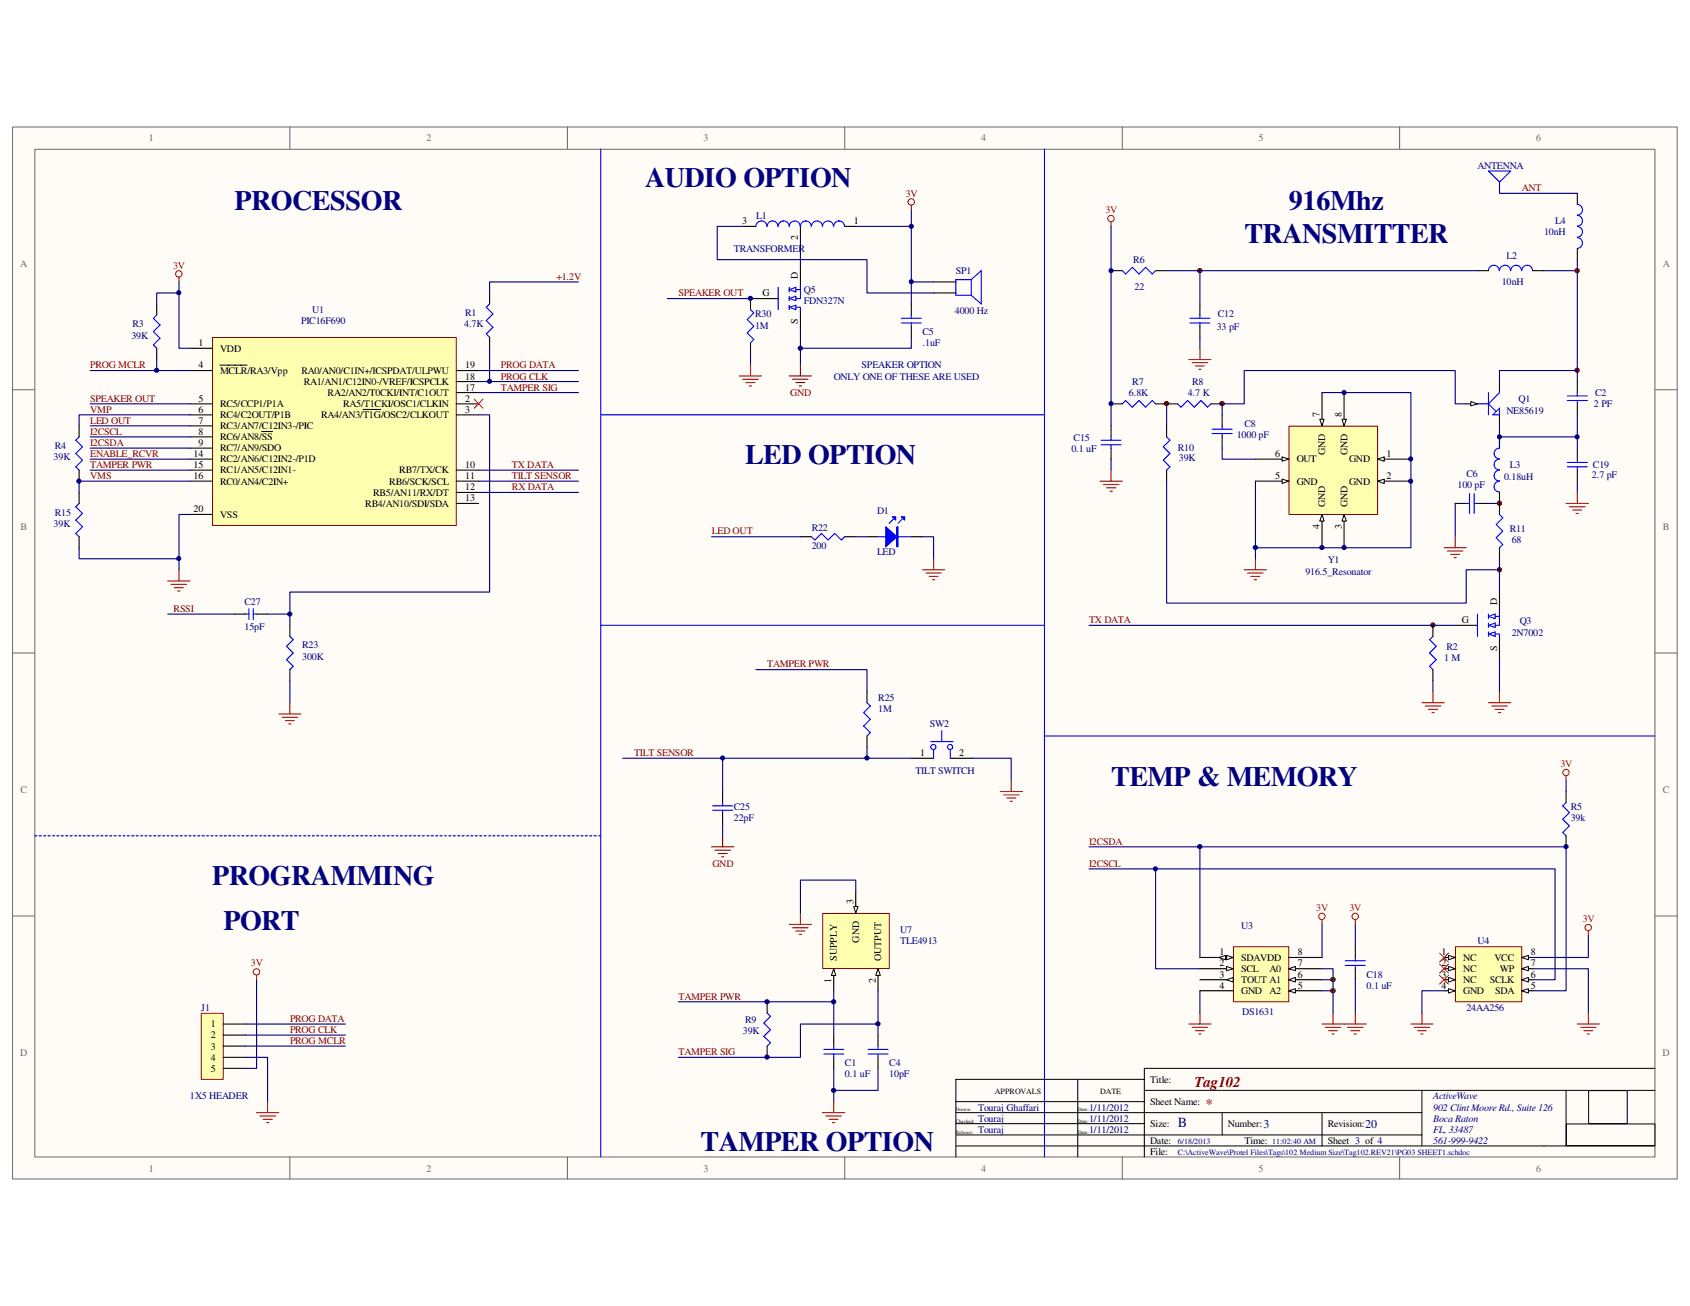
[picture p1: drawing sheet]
<svg xmlns="http://www.w3.org/2000/svg" width="279mm" height="216mm" viewBox="0 0 279 216" stroke-linecap="round" stroke-linejoin="round" font-family="sans-serif">
<path d="M2.1 21h275.2v173.9h-275.2z" fill="#fffcf8"/>
<path d="M2.1 21h275.2v173.9h-275.2z" fill="none" stroke="#696969" stroke-width=".17"/>
<path d="M5.8 24.7h267.8v166.6h-267.8z" fill="#fffcf8"/>
<g fill="none" stroke="#696969" stroke-width=".17">
<path d="M5.8 24.7h267.8v166.6h-267.8zM47.9 21v3.6M93.8 21v3.6M139.7 21v3.6M185.5 21v3.6M231.4 21v3.6M2.1 64.4h3.6M273.6 64.4h3.7M2.1 107.9h3.6M273.6 107.9h3.7M2.1 151.4h3.6M273.6 151.4h3.7"/>
<path d="M47.9 191.3v3.6M93.8 191.3v3.6M139.7 191.3v3.6M185.5 191.3v3.6M231.4 191.3v3.6"/>
</g>
<circle cx="192.9" cy="66.7" r=".34" fill="#000080"/>
<circle cx="192.9" cy="66.7" r=".34" fill="none" stroke="#000080" stroke-width=".17"/>
<circle cx="198.4" cy="44.7" r=".35" fill="#000080"/>
<circle cx="198.4" cy="44.7" r=".35" fill="none" stroke="#000080" stroke-width=".17"/>
<circle cx="202" cy="66.7" r=".35" fill="#000080"/>
<circle cx="202" cy="66.7" r=".35" fill="none" stroke="#000080" stroke-width=".17"/>
<circle cx="220.4" cy="163.8" r=".35" fill="#000080"/>
<circle cx="220.4" cy="163.8" r=".35" fill="none" stroke="#000080" stroke-width=".17"/>
<circle cx="220.4" cy="161.9" r=".35" fill="#000080"/>
<circle cx="220.4" cy="161.9" r=".35" fill="none" stroke="#000080" stroke-width=".17"/>
<circle cx="236.9" cy="103.3" r=".34" fill="#000080"/>
<circle cx="236.9" cy="103.3" r=".34" fill="none" stroke="#000080" stroke-width=".17"/>
<circle cx="247.9" cy="94.2" r=".34" fill="#000080"/>
<circle cx="247.9" cy="94.2" r=".34" fill="none" stroke="#000080" stroke-width=".17"/>
<circle cx="247.9" cy="83.2" r=".34" fill="#000080"/>
<circle cx="247.9" cy="83.2" r=".34" fill="none" stroke="#000080" stroke-width=".17"/>
<circle cx="260.7" cy="61.2" r=".33" fill="#000080"/>
<circle cx="260.7" cy="61.2" r=".33" fill="none" stroke="#000080" stroke-width=".17"/>
<circle cx="260.7" cy="44.7" r=".34" fill="#000080"/>
<circle cx="260.7" cy="44.7" r=".34" fill="none" stroke="#000080" stroke-width=".17"/>
<g fill="none" stroke="#000" stroke-width=".17">
<path d="M178.2 178.4v12.9M189.2 178.4h-31.2v12.9M273.6 176.6h-84.4v3.7M158 183.9h77.1M158 189.4h115.6M158 187.6h77.1M158 182.1h31.2M158 185.8h31.2M202.1 183.9v3.7M218.6 183.9v5.5M235.1 180.3v9.1M258.9 180.3h-69.7v11"/>
<path d="M259 185.8h14.6v3.6h-14.6zM262.6 180.3h6.4v5.5h-6.4zM273.6 180.3h-14.7v9.1"/>
</g>
<path d="M35.2 55.8h40.2v31.1h-40.2z" fill="#ffffb0"/>
<path d="M35.1 55.8h40.3v31.1h-40.3z" fill="none" stroke="#800000" stroke-width=".17"/>
<g fill="none" stroke="#000" stroke-width=".18">
<path d="M31.4 57.6h3.7M31.4 61.3h3.7M31.4 68.6h3.7M31.4 70.4h3.7M31.4 66.8h3.7M31.4 72.2h3.7M31.4 74.1h3.7M31.4 77.7h3.7M31.4 79.5h3.7M31.4 75.9h3.7M36.4 60.4h4.5M43.3 71.3h1.7"/>
<path d="M60 67.7h2.9M75.4 61.3h3.7M75.4 63.1h3.7M75.4 64.9h3.7M75.4 68.6h3.7M75.4 66.8h3.7M75.4 77.7h3.7M75.4 79.5h3.7M31.4 85h3.7M75.4 81.4h3.7M75.4 83.2h3.7"/>
</g>
<circle cx="247.9" cy="94.2" r=".34" fill="#800000"/>
<circle cx="247.9" cy="94.2" r=".34" fill="none" stroke="#800000" stroke-width=".17"/>
<circle cx="260.7" cy="61.2" r=".33" fill="#800000"/>
<circle cx="260.7" cy="61.2" r=".33" fill="none" stroke="#800000" stroke-width=".17"/>
<circle cx="202" cy="66.7" r=".35" fill="#800000"/>
<circle cx="202" cy="66.7" r=".35" fill="none" stroke="#800000" stroke-width=".17"/>
<path d="M192.9 66.8v3.6M260.8 79.5v1.9" fill="none" stroke="#000080" stroke-width=".18"/>
<circle cx="192.9" cy="66.7" r=".34" fill="#800000"/>
<circle cx="192.9" cy="66.7" r=".34" fill="none" stroke="#800000" stroke-width=".17"/>
<path d="M246.1 83.2h1.8" fill="none" stroke="#000080" stroke-width=".18"/>
<circle cx="247.9" cy="83.2" r=".34" fill="#800000"/>
<circle cx="247.9" cy="83.2" r=".34" fill="none" stroke="#800000" stroke-width=".17"/>
<path d="M255.3 44.7h5.5M240.6 83.2v5.5" fill="none" stroke="#000080" stroke-width=".18"/>
<circle cx="198.4" cy="44.7" r=".35" fill="#800000"/>
<circle cx="198.4" cy="44.7" r=".35" fill="none" stroke="#800000" stroke-width=".17"/>
<circle cx="236.9" cy="103.3" r=".34" fill="#800000"/>
<circle cx="236.9" cy="103.3" r=".34" fill="none" stroke="#800000" stroke-width=".17"/>
<path d="M198.4 44.7v5.5M247.9 72.2h12.9M260.8 61.3v1.8" fill="none" stroke="#000080" stroke-width=".18"/>
<circle cx="260.7" cy="44.7" r=".34" fill="#800000"/>
<circle cx="260.7" cy="44.7" r=".34" fill="none" stroke="#800000" stroke-width=".17"/>
<path d="M198.4 55.8v1.8M236.9 112.5v1.8M247.9 108.8v5.5" fill="none" stroke="#000080" stroke-width=".18"/>
<g fill="none" stroke="#00f" stroke-width=".18">
<path d="M185.5 44.7l.6 .6 1.1-1.1 1.1 1.1 1.1-1.1 1.1 1.1 .6-.6M196.7 53.4h3.3M196.7 52.6h3.3M198.4 52.1v.5M198.4 53.4v.5M246.1 44.7a.89 .89 0 0 1 .9-.8 .89 .89 0 0 1 .9 .8M247.9 44.7a.91 .91 0 0 1 .9-.8 .91 .91 0 0 1 .9 .8M249.8 44.7a.89 .89 0 0 1 .9-.8 .89 .89 0 0 1 .8 .8M251.6 44.7a.89 .89 0 0 1 .9-.8 .89 .89 0 0 1 .9 .8M182 73.5h3.3M182 72.8h3.3M183.7 72.2v.6"/>
<path d="M183.7 73.5v.6M185.5 66.8l.6-.6 1.1 1.1 1.1-1.1 1.1 1.1 1.1-1.1 .6 .6M192.9 72.2l.5 .6-1.1 1.1 1.1 1.1-1.1 1.1 1.1 1.1-.5 .5M194.7 66.8l.5 .5 1.1-1.1 1.1 1.1 1.1-1.1 1.1 1.1 .6-.5M200.4 71.7h3.3M200.4 71h3.3M202.1 70.4v.6M202.1 71.7v.5M247.9 79.5a.89 .89 0 0 0-.9 .9 .89 .89 0 0 0 .9 .9M247.9 77.7a.89 .89 0 0 0-.9 .9 .89 .89 0 0 0 .9 .9M247.9 75.9a.89 .89 0 0 0-.9 .9 .89 .89 0 0 0 .9 .9M247.9 74.1a.89 .89 0 0 0-.9 .9 .89 .89 0 0 0 .9 .9"/>
<path d="M259.1 66.2h3.3M259.1 65.4h3.3M259.1 77.2h3.3M259.1 76.5h3.3M260.8 64.9v.5M260.8 66.2v.6M260.8 75.9v.6M260.8 77.2v.5M242.4 83.2h.6M243 81.6v3.3M243.7 83.2h.6M243.7 81.6v3.3"/>
<path d="M236.9 105.2l-.6 .5 1.1 1.1-1.1 1.1 1.1 1.2-1.1 1.1 .6 .5"/>
</g>
<g fill="none" stroke="#000" stroke-width=".18">
<path d="M183.7 44.7h1.8M191.1 44.7h1.8M198.4 50.2v1.9M198.4 53.9v1.9M244.3 44.7h1.8M253.4 44.7h1.9M183.7 66.8h1.8M183.7 70.4v1.8M183.7 74.1v1.8M191.1 66.8h3.6M192.9 70.4v1.8M192.9 77.7v1.8"/>
<path d="M200.2 66.8h1.9M202.1 68.6v1.8M202.1 72.2v1.9M242.4 66.8h1.9M247.9 72.2v1.9M260.8 63.1v1.8M260.8 66.8v1.8M260.8 74.1v1.8M260.8 77.7v1.8M240.6 83.2h1.8M244.3 83.2h1.8M247.9 81.4v1.8"/>
<path d="M236.9 103.4v1.8M236.9 110.7v1.8"/>
</g>
<g fill="none" stroke="#bf0000" stroke-width=".18">
<path d="M183.7 36.7v.7M196.6 59.4h3.6M197.1 59.9h2.5M198.4 57.6v1.8M181.9 79.5h3.6M183.7 77.7v1.8M197.7 60.5h1.4M198.2 61h.3M182.4 80.1h2.6M183 80.6h1.4M183.5 81.2h.4M238.8 90.6h3.6"/>
<path d="M239.3 91.1h2.6M239.9 91.7h1.4M240.4 92.2h.3M240.6 88.7v1.9M258.9 83.2h3.7M259.5 83.8h2.5M260 84.3h1.5M260.6 84.9h.3M260.8 81.4v1.8M235.1 116.2h3.7M235.6 116.7h2.6M236.2 117.3h1.5"/>
<path d="M236.7 117.8h.4M236.9 114.3v1.9M246.1 116.2h3.7M246.6 116.7h2.6M247.2 117.3h1.5M247.7 117.8h.4M247.9 114.3v1.9"/>
</g>
<circle cx="183.7" cy="36.1" r=".52" fill="none" stroke="#bf0000" stroke-width=".17"/>
<path d="M243.2 66.4l1.1 .4-1.1 .3z" fill="#fffcf8"/>
<path d="M243.2 66.4l1.1 .4-1.1 .3z" fill="none" stroke="#000" stroke-width=".17"/>
<path d="M247.9 63.1v1.8M247.9 68.6v1.8" fill="none" stroke="#000" stroke-width=".18"/>
<path d="M244.3 66.8h1.8M246.1 66.8l1.3 1.2M246.1 64.9v3.7M246.8 68.6l1.1-1.1v1.1zM247.9 64.9l-1.8 1.9" fill="none" stroke="#00f" stroke-width=".18"/>
<path d="M213.1 70.5h14.7v14.5h-14.7z" fill="#ffffb0"/>
<path d="M213.1 70.4h14.7v14.6h-14.7z" fill="none" stroke="#800000" stroke-width=".17"/>
<path d="M227.8 75.9h5.5" fill="none" stroke="#000" stroke-width=".18"/>
<path d="M227.8 75.9l1.1-.4v.7z" fill="#fffcf8"/>
<path d="M227.8 75.9l1.1-.4v.7z" fill="none" stroke="#000" stroke-width=".17"/>
<path d="M227.8 79.5h5.5" fill="none" stroke="#000" stroke-width=".18"/>
<path d="M227.8 79.5l1.1-.3v.7z" fill="#fffcf8"/>
<path d="M227.8 79.5l1.1-.3v.7z" fill="none" stroke="#000" stroke-width=".17"/>
<path d="M222.2 85v5.6" fill="none" stroke="#000" stroke-width=".18"/>
<path d="M222.2 85l.4 1.1h-.7z" fill="#fffcf8"/>
<path d="M222.2 85l.4 1.1h-.7z" fill="none" stroke="#000" stroke-width=".17"/>
<path d="M218.6 85v5.6" fill="none" stroke="#000" stroke-width=".18"/>
<path d="M218.6 85l.3 1.1h-.7z" fill="#fffcf8"/>
<path d="M218.6 85l.3 1.1h-.7z" fill="none" stroke="#000" stroke-width=".17"/>
<path d="M207.6 79.5h5.5" fill="none" stroke="#000" stroke-width=".18"/>
<path d="M212 79.2l1.1 .3-1.1 .4z" fill="#fffcf8"/>
<path d="M212 79.2l1.1 .3-1.1 .4z" fill="none" stroke="#000" stroke-width=".17"/>
<path d="M207.6 75.9h5.5" fill="none" stroke="#000" stroke-width=".18"/>
<path d="M212 75.5l1.1 .4-1.1 .3z" fill="#fffcf8"/>
<path d="M212 75.5l1.1 .4-1.1 .3z" fill="none" stroke="#000" stroke-width=".17"/>
<path d="M218.6 64.9v5.5" fill="none" stroke="#000" stroke-width=".18"/>
<path d="M218.2 69.3h.7l-.3 1.1z" fill="#fffcf8"/>
<path d="M218.2 69.3h.7l-.3 1.1z" fill="none" stroke="#000" stroke-width=".17"/>
<path d="M222.2 64.9v5.5" fill="none" stroke="#000" stroke-width=".18"/>
<path d="M221.9 69.3h.7l-.4 1.1z" fill="#fffcf8"/>
<path d="M221.9 69.3h.7l-.4 1.1z" fill="none" stroke="#000" stroke-width=".17"/>
<path d="M183.7 75.9v1.8M202.1 74.1v1.8h5.5M198.4 140v18.3M218.6 152.8v5.5M198.4 163.8v3.7M218.6 162h1.8" fill="none" stroke="#000080" stroke-width=".18"/>
<path d="M205.7 94.2h3.7M206.2 94.7h2.6M206.8 95.3h1.5M207.3 95.8h.4M207.6 92.4v1.8" fill="none" stroke="#bf0000" stroke-width=".18"/>
<path d="M247.9 83.2v1.8M247.9 90.6v1.8M247.9 97.9v3.6M240.6 103.4h3.7M247.9 105.2v3.6" fill="none" stroke="#000" stroke-width=".18"/>
<path d="M247.9 85l.6 .6-1.1 1.1 1.1 1.1-1.1 1.1 1.1 1.1-.6 .6M244.3 101.5v3.7M246.1 104.8l1.1-.3v.7zM246.1 101.9l1.1-.4v.8zM246.1 103.4l1.1-.4v.7zM246.1 101.5v.8M246.1 103v.7M246.1 104.5v.7M247.2 104.8h.7v.8M247.9 101.2v.7h-.7M247.9 101.9v1.5h-.7" fill="none" stroke="#00f" stroke-width=".18"/>
<circle cx="220.4" cy="161.9" r=".35" fill="#800000"/>
<circle cx="220.4" cy="161.9" r=".35" fill="none" stroke="#800000" stroke-width=".17"/>
<path d="M218.6 163.8h1.8" fill="none" stroke="#000080" stroke-width=".18"/>
<circle cx="220.4" cy="163.8" r=".35" fill="#800000"/>
<circle cx="220.4" cy="163.8" r=".35" fill="none" stroke="#800000" stroke-width=".17"/>
<path d="M204 156.5h9.1v9.1h-9.1z" fill="#ffffb0"/>
<path d="M203.9 156.5h9.2v9.1h-9.2z" fill="none" stroke="#800000" stroke-width=".17"/>
<path d="M198.4 158.3h5.5" fill="none" stroke="#000" stroke-width=".18"/>
<path d="M202.8 157.9l1.1 .4-1.1 .4z" fill="#fffcf8"/>
<path d="M202.8 157.9l1.1 .4-1.1 .4z" fill="none" stroke="#000" stroke-width=".17"/>
<path d="M201.5 158.3l1.1-.4v.8z" fill="#fffcf8"/>
<path d="M201.5 158.3l1.1-.4v.8z" fill="none" stroke="#000" stroke-width=".17"/>
<path d="M198.4 160.1h5.5" fill="none" stroke="#000" stroke-width=".18"/>
<path d="M202.8 159.8l1.1 .3-1.1 .4z" fill="#fffcf8"/>
<path d="M202.8 159.8l1.1 .3-1.1 .4z" fill="none" stroke="#000" stroke-width=".17"/>
<path d="M198.4 162h5.5" fill="none" stroke="#000" stroke-width=".18"/>
<path d="M202.8 162l1.1-.4v.7z" fill="#fffcf8"/>
<path d="M202.8 162l1.1-.4v.7z" fill="none" stroke="#000" stroke-width=".17"/>
<path d="M198.4 163.8h5.5M213.1 163.8h5.5" fill="none" stroke="#000" stroke-width=".18"/>
<path d="M213.1 163.8l1.1-.4v.8z" fill="#fffcf8"/>
<path d="M213.1 163.8l1.1-.4v.8z" fill="none" stroke="#000" stroke-width=".17"/>
<path d="M213.1 162h5.5" fill="none" stroke="#000" stroke-width=".18"/>
<path d="M213.1 162l1.1-.4v.7z" fill="#fffcf8"/>
<path d="M213.1 162l1.1-.4v.7z" fill="none" stroke="#000" stroke-width=".17"/>
<path d="M213.1 160.1h5.5" fill="none" stroke="#000" stroke-width=".18"/>
<path d="M213.1 160.1l1.1-.3v.7z" fill="#fffcf8"/>
<path d="M213.1 160.1l1.1-.3v.7z" fill="none" stroke="#000" stroke-width=".17"/>
<path d="M258.9 130.9v1.8M258.9 138.2v1.8M213.1 158.3h5.5" fill="none" stroke="#000" stroke-width=".18"/>
<path d="M258.9 132.7l-.5 .5 1.1 1.1-1.1 1.1 1.1 1.1-1.1 1.1 .5 .6" fill="none" stroke="#00f" stroke-width=".18"/>
<g fill="none" stroke="#bf0000" stroke-width=".17">
<circle cx="258.9" cy="127.7" r=".52"/>
<circle cx="218.5" cy="151.5" r=".53"/>
<circle cx="262.6" cy="153.3" r=".52"/>
</g>
<g fill="none" stroke="#bf0000" stroke-width=".18">
<path d="M258.9 128.3v.7M218.6 152.1v.7M262.6 153.9v.7M196.6 169.3h3.6M197.1 169.8h2.5M197.7 170.4h1.4M198.2 170.9h.3M198.4 167.5v1.8M218.6 169.3h3.6M219.1 169.8h2.6M219.7 170.4h1.4M220.2 170.9h.4"/>
<path d="M220.4 167.5v1.8M233.3 169.3h3.6M233.8 169.8h2.5M234.4 170.4h1.4M234.9 170.9h.3M235.1 167.5v1.8"/>
</g>
<path d="M240.7 156.5h10.9v9.1h-10.9z" fill="#ffffb0"/>
<path d="M240.6 156.5h11v9.1h-11z" fill="none" stroke="#800000" stroke-width=".17"/>
<path d="M238.8 158.3h1.8" fill="none" stroke="#000" stroke-width=".18"/>
<path d="M239.5 157.9l1.1 .4-1.1 .4z" fill="#fffcf8"/>
<path d="M239.5 157.9l1.1 .4-1.1 .4z" fill="none" stroke="#000" stroke-width=".17"/>
<path d="M238.8 160.1h1.8" fill="none" stroke="#000" stroke-width=".18"/>
<path d="M239.5 159.8l1.1 .3-1.1 .4z" fill="#fffcf8"/>
<path d="M239.5 159.8l1.1 .3-1.1 .4z" fill="none" stroke="#000" stroke-width=".17"/>
<path d="M238.8 162h1.8" fill="none" stroke="#000" stroke-width=".18"/>
<path d="M239.5 161.6l1.1 .4-1.1 .3z" fill="#fffcf8"/>
<path d="M239.5 161.6l1.1 .4-1.1 .3z" fill="none" stroke="#000" stroke-width=".17"/>
<path d="M238.8 163.8h1.8" fill="none" stroke="#000" stroke-width=".18"/>
<path d="M239.5 163.4l1.1 .4-1.1 .4z" fill="#fffcf8"/>
<path d="M239.5 163.4l1.1 .4-1.1 .4z" fill="none" stroke="#000" stroke-width=".17"/>
<path d="M251.6 163.8h1.8" fill="none" stroke="#000" stroke-width=".18"/>
<path d="M251.6 163.8l1.1-.4v.8z" fill="#fffcf8"/>
<path d="M251.6 163.8l1.1-.4v.8z" fill="none" stroke="#000" stroke-width=".17"/>
<path d="M251.6 162h1.8" fill="none" stroke="#000" stroke-width=".18"/>
<path d="M251.6 162l1.1-.4v.7z" fill="#fffcf8"/>
<path d="M251.6 162l1.1-.4v.7z" fill="none" stroke="#000" stroke-width=".17"/>
<path d="M251.6 160.1h1.8" fill="none" stroke="#000" stroke-width=".18"/>
<path d="M251.6 160.1l1.1-.3v.7z" fill="#fffcf8"/>
<path d="M251.6 160.1l1.1-.3v.7z" fill="none" stroke="#000" stroke-width=".17"/>
<path d="M251.6 158.3h1.8" fill="none" stroke="#000" stroke-width=".18"/>
<path d="M251.6 158.3l1.1-.4v.8z" fill="#fffcf8"/>
<path d="M251.6 158.3l1.1-.4v.8z" fill="none" stroke="#000" stroke-width=".17"/>
<path d="M224.1 152.8v3.7M224.1 162v5.5" fill="none" stroke="#000080" stroke-width=".18"/>
<path d="M132.3 88.7h1.9M139.7 88.7h1.8M143.3 88.7h1.9M150.7 88.7h1.8M224.1 156.5v1.8M224.1 160.1v1.9" fill="none" stroke="#000" stroke-width=".18"/>
<path d="M134.2 88.7l.5 .6 1.1-1.1 1.1 1.1 1.1-1.1 1.1 1.1 .6-.6M145.2 88.7h5.5M147.7 85.8l-.7 .7M149.2 85.8l-.7 .7M222.4 159.6h3.3M222.4 158.8h3.3M224.1 158.3v.5M224.1 159.6v.5" fill="none" stroke="#00f" stroke-width=".18"/>
<path d="M152.5 94.2h3.7M153.1 94.7h2.5M153.6 95.3h1.5M154.2 95.8h.3M154.3 92.4v1.8M224.1 152.1v.7M222.2 169.3h3.7M222.8 169.8h2.5M223.3 170.4h1.5M223.9 170.9h.3M224.1 167.5v1.8" fill="none" stroke="#bf0000" stroke-width=".18"/>
<circle cx="224" cy="151.5" r=".53" fill="none" stroke="#bf0000" stroke-width=".17"/>
<path d="M146.4 87.1l1.9 1.6-1.9 1.7z" fill="#00f"/>
<path d="M146.4 87.1l1.9 1.6-1.9 1.7zM148.3 87.1h.2v3.3h-.2z" fill="none" stroke="#00f" stroke-width=".18"/>
<path d="M148.4 87.1v3.3" fill="none" stroke="#00f" stroke-width=".17"/>
<path d="M149 85.4h.6v.6z" fill="#00f"/>
<path d="M149 85.4h.6v.6z" fill="none" stroke="#00f" stroke-width=".18"/>
<path d="M147.5 85.4h.6v.6z" fill="#00f"/>
<path d="M147.5 85.4h.6v.6zM126.8 167.5l.6 .5-1.1 1.1 1.1 1.1-1.1 1.1 1.1 1.1-.6 .5" fill="none" stroke="#00f" stroke-width=".18"/>
<path d="M117.6 88.7h14.7M141.5 88.7h1.8M152.5 88.7h1.8v3.7" fill="none" stroke="#000080" stroke-width=".18"/>
<path d="M126.8 165.6v1.9M126.8 172.9v1.9" fill="none" stroke="#000" stroke-width=".18"/>
<path d="M136 183.9h3.7M136.5 184.5h2.6M137.1 185h1.5M137.6 185.6h.4M137.8 182.1v1.8" fill="none" stroke="#bf0000" stroke-width=".18"/>
<path d="M136.1 151h10.9v9.1h-10.9z" fill="#ffffb0"/>
<path d="M136 151h11v9.1h-11z" fill="none" stroke="#800000" stroke-width=".17"/>
<path d="M137.8 160.1v3.7" fill="none" stroke="#000" stroke-width=".18"/>
<path d="M137.8 160.1l.4 1.1h-.7z" fill="#fffcf8"/>
<path d="M137.8 160.1l.4 1.1h-.7z" fill="none" stroke="#000" stroke-width=".17"/>
<path d="M145.2 160.1v3.7" fill="none" stroke="#000" stroke-width=".18"/>
<path d="M145.2 160.1l.3 1.1h-.7z" fill="#fffcf8"/>
<path d="M145.2 160.1l.3 1.1h-.7z" fill="none" stroke="#000" stroke-width=".17"/>
<path d="M141.5 147.3v3.7" fill="none" stroke="#000" stroke-width=".18"/>
<path d="M141.1 149.9h.8l-.4 1.1z" fill="#fffcf8"/>
<path d="M141.1 149.9h.8l-.4 1.1z" fill="none" stroke="#000" stroke-width=".17"/>
<path d="M137.8 171.1v1.8M137.8 174.8v1.8M145.2 171.1v1.8M145.2 174.8v1.8" fill="none" stroke="#000" stroke-width=".18"/>
<path d="M136.2 174.2h3.3M136.2 173.5h3.3M137.8 172.9v.6M137.8 174.2v.6M143.5 174.2h3.3M143.5 173.5h3.3M145.2 172.9v.6M145.2 174.2v.6" fill="none" stroke="#00f" stroke-width=".18"/>
<path d="M141.5 147.3v-1.8h-9.2v5.5M112.1 165.6h25.7M137.8 176.6v5.5M145.2 176.6v3.7h-7.4" fill="none" stroke="#000080" stroke-width=".18"/>
<path d="M130.5 152.8h3.7M131 153.4h2.6M131.6 153.9h1.5M132.1 154.5h.4M132.3 151v1.8M42.4 183.9h3.7M43 184.5h2.6M43.5 185h1.5M44.1 185.6h.3M44.2 182.1v1.8" fill="none" stroke="#bf0000" stroke-width=".18"/>
<path d="M33.3 167.6h3.6v10.8h-3.6z" fill="#ffffb0"/>
<g fill="none" stroke="#800000" stroke-width=".17">
<path d="M33.3 167.5h3.6v10.9h-3.6z"/>
<circle cx="150.7" cy="33.4" r=".52"/>
</g>
<g fill="none" stroke="#000" stroke-width=".18">
<path d="M123.1 37.4h1.9M132.3 37.4v1.9M139.7 37.4h1.8M260.8 32v1.8M25.9 50.2v1.9M25.9 57.6v1.8M80.9 48.4v1.8M80.9 55.8v1.8M124.1 49.4v1.8M124.1 56.7v1.8M125 49.4h3.7M132.3 43.9v3.6"/>
<path d="M132.3 51.2v3.6M150.7 50.2v1.9M150.7 53.9v1.9M154.3 46.6h3.7M154.3 48.4h3.7M260.8 41.1v1.8M13.1 70.4v1.8M13.1 77.7v1.8M13.1 81.4v1.8M13.1 88.7v1.9M38.7 101.5h1.9M42.4 101.5h1.8"/>
<path d="M47.9 103.4v1.8M47.9 110.7v1.8M143.3 114.3v1.9M119.5 130.9v1.8M119.5 134.5v1.8M143.3 121.7v1.8M150.7 125.3h3.6M157.1 125.3h3.7M36.9 169.3h3.7M36.9 171.1h3.7M36.9 172.9h3.7M36.9 174.8h3.7"/>
<path d="M36.9 176.6h3.7"/>
</g>
<g fill="none" stroke="#00f" stroke-width=".18">
<path d="M99.3 24.6v78.8h73.4M125 37.4a.91 .91 0 0 1 .9-.9 .91 .91 0 0 1 .9 .9M126.8 37.4a.89 .89 0 0 1 .9-.9 .89 .89 0 0 1 .9 .9M128.7 37.4a.91 .91 0 0 1 .9-.9 .91 .91 0 0 1 .9 .9 .91 .91 0 0 1 .9-.9 .91 .91 0 0 1 .9 .9M132.3 37.4a.87 .87 0 0 1 .9-.9 .87 .87 0 0 1 .9 .9M134.2 37.4a.91 .91 0 0 1 .9-.9 .91 .91 0 0 1 .9 .9 .91 .91 0 0 1 .9-.9 .91 .91 0 0 1 .9 .9M137.8 37.4a.87 .87 0 0 1 .9-.9 .87 .87 0 0 1 .9 .9M172.7 24.6v166.7M246.1 28.3h3.7l-1.9 1.8zM260.8 33.8a.89 .89 0 0 1 .8 .9 .89 .89 0 0 1-.8 .9M260.8 35.6a.89 .89 0 0 1 .8 .9 .89 .89 0 0 1-.8 .9M260.8 37.4a.89 .89 0 0 1 .8 .9 .89 .89 0 0 1-.8 .9"/>
<path d="M260.8 39.3a.89 .89 0 0 1 .8 .9 .89 .89 0 0 1-.8 .9M25.9 52.1l-.5 .5 1.1 1.1-1.1 1.1 1.1 1.1-1.1 1.1 .5 .6M80.9 50.2l-.5 .6 1.1 1.1-1.1 1.1 1.1 1.1-1.1 1.1 .5 .6M124.1 51.2l.5 .5-1.1 1.1 1.1 1.1-1.1 1.1 1.1 1.1-.5 .6M128.7 47.5v3.7M130.5 50.8l1.1-.3v.7zM130.5 47.9l1.1-.4v.8zM130.5 49.4l1.1-.4v.7zM130.5 47.5v.8M130.5 49v.7M130.5 50.5v.7M131.6 50.8h.7v.8"/>
<path d="M132.3 47.2v.7h-.7M132.3 47.9v1.5h-.7M149 53.4h3.3M149 52.6h3.3M150.7 52.1v.5M150.7 53.4v.5M160.6 46.2l1.6-1.5v5.5l-1.6-1.4M160.6 46.2v2.6M160.6 46.2h-2.6v2.6h2.6M13.1 72.2l-.6 .6 1.1 1.1-1.1 1.1 1.1 1.1-1.1 1.1 .6 .5M99.3 68.6h73.4M13.1 83.2l-.6 .6 1.1 1.1-1.1 1.1 1.1 1.1-1.1 1.1 .6 .5"/>
<path d="M40.6 101.5h.5M41.1 100.6v1.8M41.9 100.6v1.8M41.9 101.5h.5M47.9 105.2l.6 .5-1.1 1.1 1.1 1.1-1.1 1.2 1.1 1.1-.6 .5M99.3 103.4v87.9M143.3 116.2l.6 .5-1.1 1.1 1.1 1.1-1.1 1.1 1.1 1.1-.6 .6M117.8 133.9h3.3M117.8 133.2h3.3M119.5 132.7v.5M119.5 133.9v.6M153.9 122.6h3.7"/>
<path d="M154.3 124v1.3M154.7 123.7a.43 .43 0 0 0-.4-.6 .43 .43 0 0 0-.4 .6 .43 .43 0 0 0 .7 .1l.1-.1M155.7 120.8v1.8M157.1 124v1.3M157.4 123.7a.43 .43 0 0 0-.4-.6 .43 .43 0 0 0-.4 .6 .43 .43 0 0 0 .7 .1l.1-.1M172.7 121.7h100.9"/>
</g>
<g fill="none" stroke="#bf0000" stroke-width=".17">
<circle cx="29.6" cy="45.3" r=".54"/>
<circle cx="42.4" cy="160.7" r=".52"/>
</g>
<g fill="none" stroke="#bf0000" stroke-width=".18">
<path d="M29.6 45.8v.8M122.2 62.1h3.7M122.8 62.7h2.5M123.3 63.2h1.5M123.9 63.8h.3M124.1 60.3v1.8M27.7 96.1h3.7M28.3 96.6h2.6M28.8 97.2h1.5M29.4 97.7h.4M29.6 94.2v1.9M46.1 118h3.6"/>
<path d="M46.7 118.6h2.5M47.2 119.1h1.4M47.8 119.7h.3M47.9 116.2v1.8M165.4 130.9h3.6M165.9 131.4h2.6M166.5 131.9h1.4M167 132.5h.4M167.2 129v1.9M42.4 161.2v.8M260.8 169.3h3.6M261.3 169.8h2.6"/>
<path d="M261.9 170.4h1.4M262.4 170.9h.4M262.6 167.5v1.8"/>
</g>
<g fill="none" stroke="#000080" stroke-width=".18">
<path d="M123.1 37.4h-4.5v5.5h24.7v5.5h11M132.3 39.3v4.6M141.5 37.4h9.2M150.7 34.7v11.9h3.6M183.7 37.4v33M247.9 30.1v1.9h12.9M25.9 59.4v1.9M29.6 48.4h-3.7v1.8M29.6 46.6v11h1.8M80.9 57.6v5.5M95.6 46.6h-14.7v1.8M110.3 49.4h14.7"/>
<path d="M124.1 58.5v1.8M132.3 54.8v2.8M150.7 55.8v1.8h-18.4v2.7M150.7 46.6v3.6M192.9 44.7h51.4M260.8 42.9v18.4h-12.9v1.8M14.9 66.8h16.5M14.9 75.9h16.5M14.9 77.7h16.5M14.9 61.3h16.5M14.9 72.2h16.5M14.9 74.1h16.5"/>
<path d="M14.9 70.4h16.5M31.4 79.5h-18.3v1.9M31.4 68.6h-18.3v1.8M79.1 68.6h1.8v29.3h-33v5.5M79.1 77.7h16.5M79.1 61.3h16.5M79.1 63.1h16.5M79.1 79.5h16.5M79.1 64.9h16.5M192.9 79.5v20.2h49.5v-5.5h5.5M207.6 79.5v12.9M218.6 64.9h14.7v25.7h-25.7"/>
<path d="M242.4 66.8h-1.8v-5.5h-34.9v5.5h-3.6v1.8M247.9 70.4v3.7M260.8 68.6v5.5M13.1 90.6v1.8h16.5M31.4 85h-1.8v9.2M79.1 81.4h16.5M247.9 92.4v5.5M27.7 101.5h11M44.2 101.5h3.7M47.9 112.5v3.7M125 110.7h18.3v3.6M180 103.4h60.6"/>
<path d="M103 125.3h16.5M119.5 136.3v1.9M143.3 123.5v1.8M150.7 125.3h-31.2v5.6M160.8 125.3h6.4v3.7M180 140h78.9v23.8h-5.5M258.9 129v1.9M180 143.6h77.1v18.4h-3.7M191.1 143.6v16.5h7.3M262.6 154.6v3.7h-9.2M40.6 174.8h3.6v7.3M40.6 169.3h16.5"/>
<path d="M40.6 171.1h16.5M40.6 172.9h16.5M42.4 162v14.6h-1.8M137.8 163.8v7.3M145.2 169.3h-12.9v5.5h-20.2M145.2 163.8v7.3M218.6 160.1h1.8v7.4M238.8 163.8h-3.7v3.7M253.4 160.1h9.2v7.4"/>
</g>
<path d="M99.3 138.2h-93.6" fill="none" stroke="#00f" stroke-width=".18" stroke-dasharray=".4 .4"/>
<path d="M150.7 34v.7M130.5 62.1h3.7M131 62.7h2.6M131.6 63.2h1.5M132.1 63.8h.4M132.3 60.3v1.8M117.6 140h3.7M119.5 138.2v1.8M118.2 140.5h2.6M118.7 141.1h1.5M119.3 141.6h.4" fill="none" stroke="#800000" stroke-width=".18"/>
<path d="M78.4 66l1.4 1.5M79.8 66l-1.4 1.5M238 157.6l1.5 1.4M238 159.4l1.5 1.5M239.5 157.6l-1.5 1.4M239.5 159.4l-1.5 1.5M238 161.2l1.5 1.5M239.5 161.2l-1.5 1.5" fill="none" stroke="#f00" stroke-width=".17"/>
<circle cx="13" cy="79.5" r=".34" fill="#000080"/>
<circle cx="13" cy="79.5" r=".34" fill="none" stroke="#000080" stroke-width=".17"/>
<circle cx="25.9" cy="61.2" r=".34" fill="#000080"/>
<circle cx="25.9" cy="61.2" r=".34" fill="none" stroke="#000080" stroke-width=".17"/>
<circle cx="29.6" cy="92.3" r=".34" fill="#000080"/>
<circle cx="29.6" cy="92.3" r=".34" fill="none" stroke="#000080" stroke-width=".17"/>
<circle cx="29.6" cy="48.4" r=".34" fill="#000080"/>
<circle cx="29.6" cy="48.4" r=".34" fill="none" stroke="#000080" stroke-width=".17"/>
<circle cx="47.9" cy="101.5" r=".35" fill="#000080"/>
<circle cx="47.9" cy="101.5" r=".35" fill="none" stroke="#000080" stroke-width=".17"/>
<circle cx="80.9" cy="63" r=".34" fill="#000080"/>
<circle cx="80.9" cy="63" r=".34" fill="none" stroke="#000080" stroke-width=".17"/>
<circle cx="119.5" cy="125.3" r=".34" fill="#000080"/>
<circle cx="119.5" cy="125.3" r=".34" fill="none" stroke="#000080" stroke-width=".17"/>
<circle cx="124.1" cy="49.3" r=".35" fill="#000080"/>
<circle cx="124.1" cy="49.3" r=".35" fill="none" stroke="#000080" stroke-width=".17"/>
<circle cx="126.8" cy="174.8" r=".35" fill="#000080"/>
<circle cx="126.8" cy="174.8" r=".35" fill="none" stroke="#000080" stroke-width=".17"/>
<circle cx="126.8" cy="165.6" r=".35" fill="#000080"/>
<circle cx="126.8" cy="165.6" r=".35" fill="none" stroke="#000080" stroke-width=".17"/>
<circle cx="132.3" cy="57.6" r=".35" fill="#000080"/>
<circle cx="132.3" cy="57.6" r=".35" fill="none" stroke="#000080" stroke-width=".17"/>
<circle cx="137.8" cy="180.3" r=".35" fill="#000080"/>
<circle cx="137.8" cy="180.3" r=".35" fill="none" stroke="#000080" stroke-width=".17"/>
<circle cx="137.8" cy="165.6" r=".35" fill="#000080"/>
<circle cx="137.8" cy="165.6" r=".35" fill="none" stroke="#000080" stroke-width=".17"/>
<circle cx="143.3" cy="125.3" r=".35" fill="#000080"/>
<circle cx="143.3" cy="125.3" r=".35" fill="none" stroke="#000080" stroke-width=".17"/>
<circle cx="145.2" cy="169.3" r=".35" fill="#000080"/>
<circle cx="145.2" cy="169.3" r=".35" fill="none" stroke="#000080" stroke-width=".17"/>
<circle cx="150.7" cy="46.6" r=".34" fill="#000080"/>
<circle cx="150.7" cy="46.6" r=".34" fill="none" stroke="#000080" stroke-width=".17"/>
<circle cx="150.7" cy="37.4" r=".34" fill="#000080"/>
<circle cx="150.7" cy="37.4" r=".34" fill="none" stroke="#000080" stroke-width=".17"/>
<circle cx="183.7" cy="66.7" r=".34" fill="#000080"/>
<circle cx="183.7" cy="66.7" r=".34" fill="none" stroke="#000080" stroke-width=".17"/>
<circle cx="183.7" cy="44.7" r=".34" fill="#000080"/>
<circle cx="183.7" cy="44.7" r=".34" fill="none" stroke="#000080" stroke-width=".17"/>
<circle cx="191" cy="143.6" r=".34" fill="#000080"/>
<circle cx="191" cy="143.6" r=".34" fill="none" stroke="#000080" stroke-width=".17"/>
<circle cx="198.4" cy="140" r=".35" fill="#000080"/>
<circle cx="198.4" cy="140" r=".35" fill="none" stroke="#000080" stroke-width=".17"/>
<circle cx="207.5" cy="90.5" r=".35" fill="#000080"/>
<circle cx="207.5" cy="90.5" r=".35" fill="none" stroke="#000080" stroke-width=".17"/>
<circle cx="218.6" cy="90.5" r=".35" fill="#000080"/>
<circle cx="218.6" cy="90.5" r=".35" fill="none" stroke="#000080" stroke-width=".17"/>
<circle cx="222.2" cy="90.5" r=".34" fill="#000080"/>
<circle cx="222.2" cy="90.5" r=".34" fill="none" stroke="#000080" stroke-width=".17"/>
<circle cx="222.2" cy="64.9" r=".34" fill="#000080"/>
<circle cx="222.2" cy="64.9" r=".34" fill="none" stroke="#000080" stroke-width=".17"/>
<circle cx="233.2" cy="79.5" r=".34" fill="#000080"/>
<circle cx="233.2" cy="79.5" r=".34" fill="none" stroke="#000080" stroke-width=".17"/>
<circle cx="233.2" cy="75.9" r=".34" fill="#000080"/>
<circle cx="233.2" cy="75.9" r=".34" fill="none" stroke="#000080" stroke-width=".17"/>
<circle cx="247.9" cy="72.2" r=".34" fill="#000080"/>
<circle cx="247.9" cy="72.2" r=".34" fill="none" stroke="#000080" stroke-width=".17"/>
<circle cx="258.9" cy="140" r=".34" fill="#000080"/>
<circle cx="258.9" cy="140" r=".34" fill="none" stroke="#000080" stroke-width=".17"/>
<circle cx="260.7" cy="72.2" r=".34" fill="#000080"/>
<circle cx="260.7" cy="72.2" r=".34" fill="none" stroke="#000080" stroke-width=".17"/>
<g font-size="4.6" fill="#000080">
<text x="38.8" y="34.7">PROCESSOR</text>
<text x="106.6" y="31">AUDIO OPTION</text>
<text x="213.1" y="34.7">916Mhz</text>
<text x="205.7" y="40.1">TRANSMITTER</text>
<text x="123.2" y="76.8">LED OPTION</text>
<text x="183.7" y="129.9">TEMP &amp; MEMORY</text>
<text x="35.1" y="146.3">PROGRAMMING</text>
<text x="37" y="153.7">PORT</text>
<text x="115.8" y="190.3">TAMPER OPTION</text>
</g>
<g font-size="2.5" fill="#800000">
<text x="197.5" y="179.7">Tag102</text>
<text x="199.3" y="183.4">*</text>
</g>
<text font-size="2.3" fill="#000080" x="194.7" y="186.4">B</text>
<g font-size="2" fill="#000080">
<text x="208.9" y="186.4">3</text>
<text x="225.7" y="186.4">20</text>
</g>
<g font-size="1.7" fill="#696969">
<text x="24.6" y="23.4">1</text>
<text x="70.5" y="23.4">2</text>
<text x="116.3" y="23.4">3</text>
<text x="162.2" y="23.4">4</text>
<text x="208.1" y="23.4">5</text>
<text x="254" y="23.4">6</text>
<text x="3.3" y="44.2">A</text>
<text x="274.9" y="44.2">A</text>
<text x="3.4" y="87.6">B</text>
<text x="274.9" y="87.6">B</text>
<text x="3.4" y="131.1">C</text>
<text x="274.9" y="131.1">C</text>
<text x="3.3" y="174.6">D</text>
<text x="274.9" y="174.6">D</text>
<text x="24.6" y="193.7">1</text>
<text x="70.5" y="193.7">2</text>
<text x="116.3" y="193.7">3</text>
<text x="162.2" y="193.7">4</text>
<text x="208.1" y="193.7">5</text>
<text x="254" y="193.7">6</text>
</g>
<g font-size="1.7" fill="#000080">
<text x="244.3" y="27.9">ANTENNA</text>
<text x="121.3" y="41.7">TRANSFORMER</text>
<text x="125" y="36.2">L1</text>
<text x="255.3" y="38.9">10nH</text>
<text x="257.1" y="37.1">L4</text>
<text x="158" y="45.3">SP1</text>
<text x="187.4" y="43.5">R6</text>
<text x="187.6" y="47.9">22</text>
<text x="248.3" y="47.2">10nH</text>
<text x="249" y="42.8">L2</text>
<text x="49.8" y="53.6">PIC16F690</text>
<text x="51.6" y="51.7">U1</text>
<text x="76.9" y="52.3">R1</text>
<text x="124.8" y="52.5">R30</text>
<text x="132.9" y="50.3">FDN327N</text>
<text x="132.9" y="48.4">Q5</text>
<text x="157.9" y="51.9">4000 Hz</text>
<text x="201.3" y="52.5">C12</text>
<text x="21.7" y="56">39K</text>
<text x="21.9" y="54.1">R3</text>
<text x="76.8" y="54.1">4.7K</text>
<text x="124.8" y="54.3">1M</text>
<text x="152.5" y="55.4">C5</text>
<text x="152.5" y="57.2">.1uF</text>
<text x="201.2" y="54.5">33 pF</text>
<text x="137.8" y="62.7">ONLY ONE OF THESE ARE USED</text>
<text x="142.5" y="60.9">SPEAKER OPTION</text>
<text x="186.6" y="65.5">6.8K</text>
<text x="187.2" y="63.6">R7</text>
<text x="196.4" y="65.5">4.7 K</text>
<text x="197.1" y="63.6">R8</text>
<text x="263.7" y="65.5">C2</text>
<text x="205.7" y="70.6">C8</text>
<text x="249" y="68.4">NE85619</text>
<text x="251" y="66.4">Q1</text>
<text x="263.5" y="67.3">2 PF</text>
<text x="8.8" y="76.1">39K</text>
<text x="9.1" y="74.3">R4</text>
<text x="177.1" y="74.8">0.1 uF</text>
<text x="177.5" y="73">C15</text>
<text x="194.7" y="74.6">R10</text>
<text x="194.9" y="76.3">39K</text>
<text x="204.5" y="72.4">1000 pF</text>
<text x="249.6" y="77.4">L3</text>
<text x="263.4" y="77.4">C19</text>
<text x="241" y="80.7">100 pF</text>
<text x="242.4" y="78.8">C6</text>
<text x="248.7" y="79.4">0.18uH</text>
<text x="263.1" y="79">2.7 pF</text>
<text x="8.8" y="87.1">39K</text>
<text x="9.1" y="85.3">R15</text>
<text x="134.2" y="87.8">R22</text>
<text x="145" y="85">D1</text>
<text x="249.6" y="88">R11</text>
<text x="249.9" y="89.8">68</text>
<text x="134.2" y="90.8">200</text>
<text x="145" y="91.8">LED</text>
<text x="215.8" y="95.1">916.5_Resonator</text>
<text x="219.5" y="93.1">Y1</text>
<text x="40.4" y="100.1">C27</text>
<text x="40.4" y="104.1">15pF</text>
<text x="50" y="107.1">R23</text>
<text x="239.1" y="107.4">R2</text>
<text x="249.9" y="105.2">2N7002</text>
<text x="251.2" y="103.2">Q3</text>
<text x="50" y="109.1">300K</text>
<text x="238.8" y="109.2">1 M</text>
<text x="145.2" y="115.8">R25</text>
<text x="145.2" y="117.6">1M</text>
<text x="153.7" y="120.2">SW2</text>
<text x="151.3" y="128">TILT SWITCH</text>
<text x="121.3" y="133.9">C25</text>
<text x="121.3" y="135.8">22pF</text>
<text x="259.7" y="133.9">R5</text>
<text x="259.7" y="135.8">39k</text>
<text x="148.8" y="154.3">U7</text>
<text x="205.2" y="153.5">U3</text>
<text x="148.8" y="156.1">TLE4913</text>
<text x="225.9" y="161.6">C18</text>
<text x="244.3" y="156.1">U4</text>
<text x="33.3" y="167.1">J1</text>
<text x="205.4" y="167.9">DS1631</text>
<text x="225.9" y="163.4">0.1 uF</text>
<text x="242.4" y="167.1">24AA256</text>
<text x="122.8" y="170.9">39K</text>
<text x="123.2" y="169.1">R9</text>
<text x="139.7" y="176.3">C1</text>
<text x="139.7" y="178.1">0.1 uF</text>
<text x="147" y="176.3">C4</text>
<text x="147" y="178.1">10pF</text>
<text x="31.4" y="181.7">1X5 HEADER</text>
<text x="161.7" y="183.6">Touraj Ghaffari</text>
<text x="161.7" y="185.4">Touraj</text>
<text x="180" y="183.6">1/11/2012</text>
<text x="180" y="185.4">1/11/2012</text>
<text x="236.9" y="181.7">ActiveWave</text>
<text x="236.9" y="183.6">902 Clint Moore Rd., Suite 126</text>
<text x="236.9" y="185.4">Boca Raton</text>
<text x="161.7" y="187.2">Touraj</text>
<text x="180" y="187.2">1/11/2012</text>
<text x="236.9" y="187.2">FL, 33487</text>
<text x="236.9" y="189.1">561-999-9422</text>
</g>
<g font-size="1.7" fill="#800000">
<text x="149.7" y="32.5">3V</text>
<text x="251.6" y="31.6">ANT</text>
<text x="92" y="46.2">+1.2V</text>
<text x="112.2" y="49">SPEAKER OUT</text>
<text x="14.9" y="60.9">PROG MCLR</text>
<text x="82.8" y="64.6">TAMPER SIG</text>
<text x="82.8" y="60.9">PROG DATA</text>
<text x="82.8" y="62.7">PROG CLK</text>
<text x="130.6" y="65.4">GND</text>
<text x="14.9" y="68.2">VMP</text>
<text x="14.9" y="66.4">SPEAKER OUT</text>
<text x="14.9" y="71.9">I2CSCL</text>
<text x="14.9" y="70.1">LED OUT</text>
<text x="14.9" y="75.6">ENABLE_RCVR</text>
<text x="14.9" y="73.7">I2CSDA</text>
<text x="14.9" y="77.4">TAMPER PWR</text>
<text x="84.6" y="77.4">TX DATA</text>
<text x="14.9" y="79.2">VMS</text>
<text x="84.6" y="79.2">TILT SENSOR</text>
<text x="84.6" y="81">RX DATA</text>
<text x="117.7" y="88.3">LED OUT</text>
<text x="28.7" y="101.2">RSSI</text>
<text x="180" y="103">TX DATA</text>
<text x="126.8" y="110.3">TAMPER PWR</text>
<text x="104.8" y="125">TILT SENSOR</text>
<text x="117.8" y="143.3">GND</text>
<text x="180" y="139.6">I2CSDA</text>
<text x="180" y="143.3">I2CSCL</text>
<text x="112.2" y="165.3">TAMPER PWR</text>
<text x="48" y="169">PROG DATA</text>
<text x="48" y="170.8">PROG CLK</text>
<text x="48" y="172.6">PROG MCLR</text>
<text x="112.2" y="174.4">TAMPER SIG</text>
</g>
<g font-size="1.7" fill="#bf0000">
<text x="182.8" y="35.3">3V</text>
<text x="28.6" y="44.4">3V</text>
<text x="258" y="126.8">3V</text>
<text x="217.6" y="150.6">3V</text>
<text x="223.1" y="150.6">3V</text>
<text x="261.7" y="152.4">3V</text>
<text x="41.5" y="159.8">3V</text>
</g>
<g font-size="1.7">
<text x="122.7" y="37.1">3</text>
<text x="131.9" y="39.8" transform="rotate(-90 131.9 39.8)">2</text>
<text x="141.1" y="37.1">1</text>
<text x="131.9" y="46.1" transform="rotate(-90 131.9 46.1)">D</text>
<text x="126.1" y="49">G</text>
<text x="131.9" y="53.6" transform="rotate(-90 131.9 53.6)">S</text>
<text x="32.8" y="57.2">1</text>
<text x="36.4" y="58.2">VDD</text>
<text x="32.8" y="60.9">4</text>
<text x="36.4" y="61.8">MCLR/RA3/Vpp</text>
<text x="49.8" y="61.8">RA0/AN0/C1IN+/ICSPDAT/ULPWU</text>
<text x="50.2" y="63.6">RA1/AN1/C12IN0-/VREF/ICSPCLK</text>
<text x="54.1" y="65.5">RA2/AN2/T0CKI/INT/C1OUT</text>
<text x="76.9" y="62.7">18</text>
<text x="76.9" y="60.9">19</text>
<text x="76.9" y="64.6">17</text>
<text x="32.8" y="70.1">7</text>
<text x="32.8" y="66.4">5</text>
<text x="32.8" y="68.2">6</text>
<text x="32.8" y="71.9">8</text>
<text x="36.4" y="71">RC3/AN7/C12IN3-/PIC</text>
<text x="36.4" y="67.3">RC5/CCP1/P1A</text>
<text x="36.4" y="69.1">RC4/C2OUT/P1B</text>
<text x="53.1" y="69.1">RA4/AN3/T1G/OSC2/CLKOUT</text>
<text x="56.7" y="67.3">RA5/T1CKI/OSC1/CLKIN</text>
<text x="76.9" y="68.2">3</text>
<text x="76.9" y="66.4">2</text>
<text x="218.1" y="69" transform="rotate(-90 218.1 69)">7</text>
<text x="221.8" y="69" transform="rotate(-90 221.8 69)">8</text>
<text x="32" y="75.6">14</text>
<text x="32" y="77.4">15</text>
<text x="32.8" y="73.7">9</text>
<text x="36.4" y="72.8">RC6/AN8/SS</text>
<text x="36.4" y="74.6">RC7/AN9/SDO</text>
<text x="36.4" y="76.5">RC2/AN6/C12IN2-/P1D</text>
<text x="76.9" y="77.4">10</text>
<text x="210.8" y="75.6">6</text>
<text x="214.4" y="76.5">OUT</text>
<text x="219.1" y="75.3" transform="rotate(-90 219.1 75.3)">GND</text>
<text x="222.8" y="75.3" transform="rotate(-90 222.8 75.3)">GND</text>
<text x="223.1" y="76.5">GND</text>
<text x="229.2" y="75.6">1</text>
<text x="32" y="79.2">16</text>
<text x="36.4" y="80.1">RC0/AN4/C2IN+</text>
<text x="36.4" y="78.3">RC1/AN5/C12IN1-</text>
<text x="60.4" y="83.8">RB4/AN10/SDI/SDA</text>
<text x="61.7" y="82">RB5/AN11/RX/DT</text>
<text x="64.3" y="80.1">RB6/SCK/SCL</text>
<text x="66" y="78.3">RB7/TX/CK</text>
<text x="76.9" y="81">12</text>
<text x="76.9" y="82.9">13</text>
<text x="76.9" y="79.2">11</text>
<text x="210.8" y="79.2">5</text>
<text x="214.4" y="80.1">GND</text>
<text x="219.1" y="83.8" transform="rotate(-90 219.1 83.8)">GND</text>
<text x="222.8" y="83.8" transform="rotate(-90 222.8 83.8)">GND</text>
<text x="223.1" y="80.1">GND</text>
<text x="229.2" y="79.2">2</text>
<text x="32" y="84.7">20</text>
<text x="36.4" y="85.6">VSS</text>
<text x="218.1" y="87.4" transform="rotate(-90 218.1 87.4)">4</text>
<text x="221.8" y="87.4" transform="rotate(-90 221.8 87.4)">3</text>
<text x="247.5" y="100.1" transform="rotate(-90 247.5 100.1)">D</text>
<text x="241.7" y="103">G</text>
<text x="247.5" y="107.6" transform="rotate(-90 247.5 107.6)">S</text>
<text x="152.1" y="125">1</text>
<text x="158.6" y="125">2</text>
<text x="141.1" y="149.5" transform="rotate(-90 141.1 149.5)">3</text>
<text x="142" y="155.8" transform="rotate(-90 142 155.8)">GND</text>
<text x="138.3" y="158.9" transform="rotate(-90 138.3 158.9)">SUPPLY</text>
<text x="145.7" y="158.9" transform="rotate(-90 145.7 158.9)">OUTPUT</text>
<text x="201.6" y="157.9">1</text>
<text x="201.6" y="159.8">2</text>
<text x="201.6" y="161.6">3</text>
<text x="205.2" y="158.9">SDAVDD</text>
<text x="205.2" y="160.7">SCL</text>
<text x="209.9" y="160.7">A0</text>
<text x="214.5" y="161.6">6</text>
<text x="214.5" y="159.8">7</text>
<text x="214.5" y="157.9">8</text>
<text x="238.3" y="157.9">1</text>
<text x="238.3" y="159.8">2</text>
<text x="238.3" y="161.6">3</text>
<text x="241.9" y="158.9">NC</text>
<text x="241.9" y="160.7">NC</text>
<text x="247.1" y="158.9">VCC</text>
<text x="247.9" y="160.7">WP</text>
<text x="253.1" y="161.6">6</text>
<text x="253.1" y="159.8">7</text>
<text x="253.1" y="157.9">8</text>
<text x="137.4" y="162.5" transform="rotate(-90 137.4 162.5)">1</text>
<text x="144.8" y="162.5" transform="rotate(-90 144.8 162.5)">2</text>
<text x="201.6" y="163.4">4</text>
<text x="205.2" y="162.5">TOUT A1</text>
<text x="205.2" y="164.3">GND</text>
<text x="209.9" y="164.3">A2</text>
<text x="214.5" y="163.4">5</text>
<text x="238.3" y="163.4">4</text>
<text x="241.9" y="162.5">NC</text>
<text x="241.9" y="164.3">GND</text>
<text x="246.3" y="162.5">SCLK</text>
<text x="247.2" y="164.3">SDA</text>
<text x="253.1" y="163.4">5</text>
<text x="34.8" y="169.8">1</text>
<text x="34.8" y="171.7">2</text>
<text x="34.8" y="173.5">3</text>
<text x="34.8" y="175.3">4</text>
<text x="34.8" y="177.2">5</text>
<text x="190.2" y="179">Title:</text>
<text x="190.2" y="182.7">Sheet Name:</text>
<text x="190.2" y="186.4">Size:</text>
<text x="190.2" y="189.1">Date:</text>
<text x="190.2" y="190.9">File:</text>
<text x="203" y="186.4">Number:</text>
<text x="205.7" y="189.1">Time:</text>
<text x="219.5" y="186.4">Revision:</text>
<text x="219.5" y="189.1">Sheet 3 of 4</text>
</g>
<g font-size="1.3">
<text x="164.5" y="180.9">APPROVALS</text>
<text x="181.9" y="180.9">DATE</text>
</g>
<g font-size="1.3" fill="#000080">
<text x="194.7" y="189.1">6/18/2013</text>
<text x="194.7" y="191">C:\ActiveWave\Protel Files\Tags\102 Medium Size\Tag102.REV21\PG03 SHEET1.schdoc</text>
<text x="210.3" y="189.1">11:02:40 AM</text>
</g>
<g font-size=".8">
<text x="158" y="183.7">Drawn:</text>
<text x="158" y="185.6">Checked:</text>
<text x="178.2" y="183.7">Date:</text>
<text x="178.2" y="185.6">Date:</text>
<text x="158" y="187.4">Release:</text>
<text x="178.2" y="187.4">Date:</text>
</g>
</svg>
